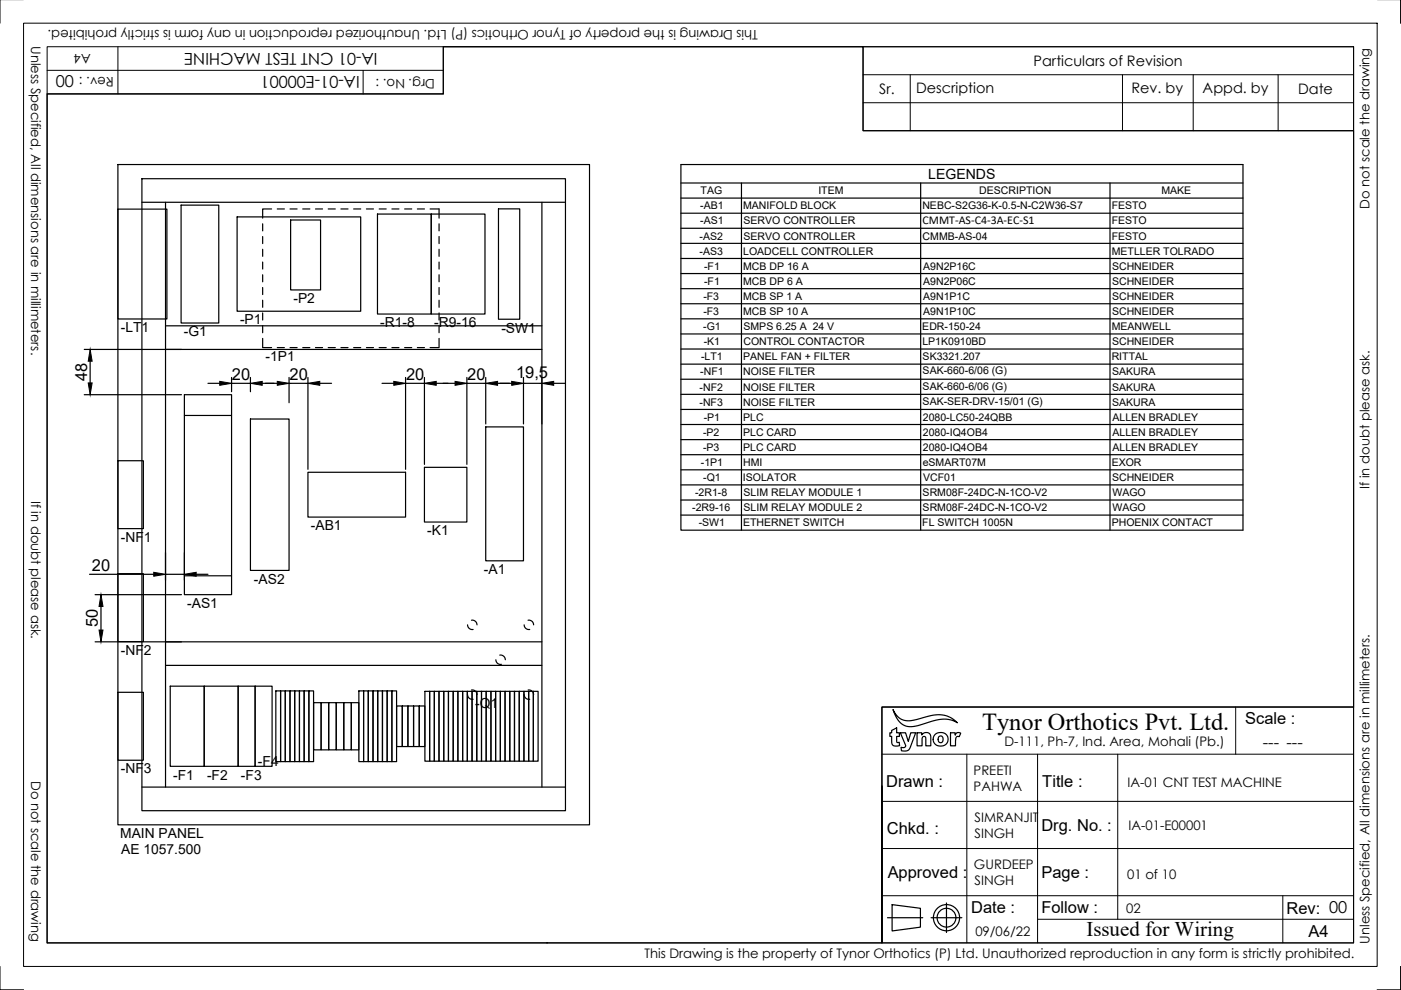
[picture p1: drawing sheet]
<svg xmlns="http://www.w3.org/2000/svg" width="297mm" height="210mm" viewBox="0 0 297 210" stroke-linecap="round" stroke-linejoin="round" font-family="sans-serif">
<!-- layer: Thin -->
<g fill="none" stroke="#000" stroke-width=".21">
<path d="M0 -.1v5M297 -.1v5M5 4.9h287v200h-287zM10 9.9h277v190h-277zM10 14.9h84M25 9.9v10M77 14.9v5M94 9.9v10h-84M187 149.9h100v50h-100zM187 159.9h100M205 159.9v40M220 159.9v40"/>
<path d="M237 159.9v35M262 149.9v10M187 169.9h100M187 179.9h100M187 199.9v-33.3v33.3M187 189.9h100M220 194.9h67M272 189.9v10M0 204.9v5h5h-5M292 209.9h5v-5v5zM297 209.9h.1"/>
</g>
<!-- layer: Text -->
<path d="M183 9.9h104v17.8h-104zM183 15.8h104M193 15.8v11.9M238 15.8v11.9M253 15.8v11.9M271 15.8v11.9M183 21.8h104" fill="none" stroke="#000" stroke-width=".21"/>
<!-- layer: 0 -->
<g fill="none" stroke="#000" stroke-width=".25">
<path d="M10 19.9h84v-10h89v17.8h104v122.2h-100v50h-177zM25 34.9h100v140h-100zM30.1 37.9h89.8v134h-89.8zM25 44.3h10.4v23.3h-10.4zM30.1 42.9h89.8M35.1 42.9v124M38.4 43.5h8v25h-8zM50.3 46h26.2v20h-26.2zM61.6 46.6h6.4v14.9h-6.4zM80 45.4h11.4v21.2h-11.4zM91.4 45.4h11.4v21.2h-11.4zM105.7 44.3h4.5v23.4h-4.5z"/>
<path d="M114.9 42.9v124M35.1 69.1h79.8M35.1 74.1h79.8M25 97.7h5.4v14.4h-5.4zM39.1 83.7h10v42.4h-10zM39.1 88.1h10M53.1 88.8h8.2v32.1h-8.2zM90 99.1h9v11.6h-9zM103 90.5h8v28.4h-8zM65.3 100.1h20.7v9.5h-20.7zM25 121.6h5.4v14.4h-5.4zM35.1 136.1h79.8"/>
<path d="M39.1 122.1h10M25 146.8h5.4v14.4h-5.4zM35.1 141.1h79.8M36.1 145.5h7.2v17h-7.2zM43.3 145.5h7.2v17h-7.2zM50.5 145.5h3.6v17h-3.6zM54.1 145.5h3.6v17h-3.6zM58.5 146.5h1v15h-1zM59.5 146.5h1v15h-1zM60.5 146.5h1v15h-1zM61.5 146.5h1v15h-1zM62.5 146.5h1v15h-1z"/>
<path d="M63.5 146.5h1v15h-1zM64.5 146.5h1v15h-1zM65.5 146.5h1v15h-1zM66.5 149h1.6v10h-1.6zM68.1 149h1.6v10h-1.6zM69.7 149h1.6v10h-1.6zM71.3 149h1.6v10h-1.6zM72.9 149h1.6v10h-1.6zM74.5 149h1.6v10h-1.6zM76.1 146.5h1v15h-1zM77.1 146.5h1v15h-1zM78.1 146.5h1v15h-1z"/>
<path d="M79.1 146.5h1v15h-1zM80.1 146.5h1v15h-1zM81.1 146.5h1v15h-1zM82.1 146.5h1v15h-1zM83.1 146.5h1v15h-1zM84.1 149.7h1.2v8.6h-1.2zM85.3 149.7h1.2v8.6h-1.2zM86.5 149.7h1.2v8.6h-1.2zM87.7 149.7h1.2v8.6h-1.2zM88.9 149.7h1.2v8.6h-1.2zM90.1 146.6h1v14.8h-1zM91.1 146.6h1v14.8h-1z"/>
<path d="M92.1 146.6h1v14.8h-1zM93.1 146.6h1v14.8h-1zM94.1 146.6h1v14.8h-1zM95.1 146.6h1v14.8h-1zM96.1 146.6h1v14.8h-1zM97.1 146.6h1v14.8h-1zM98.1 146.6h1v14.8h-1zM99.1 146.6h1v14.8h-1zM100.1 146.6h1v14.8h-1zM101.1 146.6h1v14.8h-1zM102.1 146.6h1v14.8h-1zM103.1 146.6h1v14.8h-1z"/>
<path d="M104.1 146.6h1v14.8h-1zM105.1 146.6h1v14.8h-1zM106.1 146.6h1v14.8h-1zM107.1 146.6h1v14.8h-1zM108.1 146.6h1v14.8h-1zM109.1 146.6h1v14.8h-1zM110.1 146.6h1v14.8h-1zM111.1 146.6h1v14.8h-1zM112.1 146.6h1v14.8h-1zM113.1 146.6h1v14.8h-1zM189.1 154.9l1-.6v1.1h.6v.7h-.6v1a.31 .31 0 0 0 .2 .4 .31 .31 0 0 0 .3-.1l.1 .6a1.03 1.03 0 0 1-1.1 .1 1.03 1.03 0 0 1-.5-1v-1h-.4v-.7h.4zM189.4 150.5a3.6 3.6 0 0 0 4.8 2.1l1.6-.5a6.5 6.5 0 0 1 6.4 .5l.8 .6a6.5 6.5 0 0 0-5.9-.1l-2.1 .6a3.8 3.8 0 0 1-5.4-2.6z"/>
<path d="M190.9 155.4h1.1l.6 1.8 .5-1.8h1l-1 2.6a1.34 1.34 0 0 1-2 1.1l-.1-.7 .6 .1a.44 .44 0 0 0 .4-.3 .44 .44 0 0 0-.1-.5zM194.4 155.4h1v.4a1.08 1.08 0 0 1 1.4-.4 1.08 1.08 0 0 1 .5 1.4v1.3h-1v-1.2a.48 .48 0 0 0 0-.6 .48 .48 0 0 0-.7 0l-.1 1.8h-1.1zM198.3 155.7a1.58 1.58 0 0 1 1.9-.3 1.58 1.58 0 0 1 .8 1.8 1.56 1.56 0 0 1-2.3 .9 1.56 1.56 0 0 1-.4-2.4zM199.1 156.2a.59 .59 0 0 1 .7 0 .59 .59 0 0 1 .1 .8 .56 .56 0 0 1-.7 .4 .56 .56 0 0 1-.3-.8zM201.5 155.4h1v.4a.75 .75 0 0 1 1.2-.3l-.3 .6a.64 .64 0 0 0-.8 .8v1.2h-1.1zM30.1 166.9h89.8M188.2 194.6h7.4M189.1 191.8l6 .8v4l-6 .8zM197.4 194.6h6.5M200.7 191.4v6.3"/>
<circle cx="200.7" cy="194.6" r="2.78"/>
<circle cx="200.7" cy="194.6" r="2"/>
</g>
<!-- layer: Dashed -->
<g fill="none" stroke="#000" stroke-width=".25">
<path d="M55.7 47.4v1.6M55.7 50.1v1.6M55.7 52.8v1.5M55.7 55.6v1.4M55.7 58.3v1.4M57.6 44.3h-1.9v2M58.8 44.3h1.5M61.5 44.3h1.5M64.2 44.3h1.5M66.9 44.3h1.5M69.6 44.3h1.5M72.3 44.3h1.5"/>
<path d="M75 44.3h1.5M77.7 44.3h1.5M80.4 44.3h1.5M83.1 44.3h1.5M85.8 44.3h1.5M88.5 44.3h1.5M91.2 44.3h1.9v2M93.1 47.4v1.6M93.1 50.1v1.6M93.1 52.8v1.5M93.1 55.6v1.4M93.1 58.3v1.4"/>
<path d="M55.7 71.7v2h1.9M55.7 61v1.5M55.7 63.7v1.5M55.7 66.4v1.5M55.7 69v1.6M58.8 73.7h1.5M61.5 73.7h1.5M64.2 73.7h1.5M66.9 73.7h1.5M69.6 73.7h1.5M72.3 73.7h1.5M75 73.7h1.5"/>
<path d="M77.7 73.7h1.5M80.4 73.7h1.5M83.1 73.7h1.5M85.8 73.7h1.5M88.5 73.7h1.5M93.1 71.7v2h-1.9M93.1 61v1.5M93.1 63.7v1.5M93.1 66.4v1.5M93.1 69v1.6M99.1 132.5a.98 .98 0 0 0 1.2 1M100 131.5a1 1 0 0 1 1.1 1"/>
<path d="M105.1 139.9a.98 .98 0 0 0 1.2 1M106 138.9a1 1 0 0 1 1.1 1M111.1 132.5a.98 .98 0 0 0 1.2 1M112 131.5a1 1 0 0 1 1.1 1M99.1 147.3a1 1 0 0 0 1.2 1M100 146.3a1 1 0 0 1 1.1 1M111.1 147.3a1 1 0 0 0 1.2 1M112 146.3a1 1 0 0 1 1.1 1"/>
</g>
<!-- layer: DIM -->
<g fill="none" stroke="#000" stroke-width=".25">
<path d="M17.9 74.1h20.6M19.1 76.6v4.6M17.9 83.7h20.6M44.1 81.3h2.5M49.1 80v3.1M49.1 81.3h4M53.1 80v3.1M55.6 81.3h3.2M61.3 81.3h4M61.3 80v5.4M65.3 80v19.5M67.8 81.3h2.5"/>
<path d="M81 81.3h2.5M86 81.3h4M86 80v19.5M90 80v18.5M92.5 81.3h4M99 81.3h4M99 80v18.5M103 80v9.9M105.5 81.3h3M111 81.3h3.9M111 80v9.9M114.9 80v9.9"/>
<path d="M117.4 81.3h2.5M35.1 117.2v5.8M39.1 117.2v5.8M19 121.8h13.6M20.2 126.1h18.3M20.2 136.1h18.3M21.4 128.6v5M35.1 121.8h4M41.6 121.8h2.5"/>
</g>
<g fill="#000" stroke="#000" stroke-width=".21">
<path d="M19.1 74.1l.4 2.5h-.8zM18.7 81.2h.8l-.4 2.5zM46.6 80.9l2.5 .4-2.5 .4zM53.1 81.3l2.5-.4v.8zM58.8 80.9l2.5 .4-2.5 .4zM65.3 81.3l2.5-.4v.8zM83.5 80.9l2.5 .4-2.5 .4zM90 81.3l2.5-.4v.8zM96.5 80.9l2.5 .4-2.5 .4zM103 81.3l2.5-.4v.8zM108.5 80.9l2.5 .4-2.5 .4zM114.9 81.3l2.5-.4v.8z"/>
<path d="M21.4 126.1l.4 2.5h-.8zM21 133.6h.8l-.4 2.5zM32.6 121.3l2.5 .5-2.5 .4zM39.1 121.8l2.5-.5v.9z"/>
</g>
<!-- layer: Tags -->
<g fill="none" stroke="#000" stroke-width=".25">
<path d="M144.4 34.9h119.1v77.5h-119.1zM144.4 38.8h119.1M157.2 38.8v73.6M195.2 38.8v73.6M235.3 38.8v73.6M144.4 42h119.1M144.4 45.2h119.1M144.4 48.4h119.1M144.4 51.6h119.1M144.4 54.8h119.1M144.4 58h119.1M144.4 61.2h119.1"/>
<path d="M144.4 64.4h119.1M144.4 67.6h119.1M144.4 70.8h119.1M144.4 74h119.1M144.4 77.2h119.1M144.4 80.4h119.1M144.4 83.6h119.1M144.4 86.8h119.1M144.4 90h119.1M144.4 93.2h119.1M144.4 96.4h119.1M144.4 99.6h119.1"/>
<path d="M144.4 102.8h119.1M144.4 106h119.1M144.4 109.2h119.1"/>
</g>
<text font-size="5.2" x="208.2" y="154.8">Tynor Orthotics Pvt. Ltd.</text>
<text font-size="4.4" x="230.3" y="198.5">Issued for Wiring</text>
<g font-size="3.5">
<text x="80" y="11.2" transform="rotate(-180 80 11.2)">IA-01 CNT TEST MACHINE</text>
<text x="76.3" y="16.2" transform="rotate(-180 76.3 16.2)">IA-01-E00001</text>
<text x="11.8" y="18.5">00</text>
<text x="18.4" y="80.8" transform="rotate(-90 18.4 80.8)">48</text>
<text x="49.2" y="80.6">20</text>
<text x="61.4" y="80.6">20</text>
<text x="86.1" y="80.6">20</text>
<text x="99.1" y="80.6">20</text>
<text x="109.4" y="80.2">19,5</text>
<text x="19.5" y="121.1">20</text>
<text x="20.7" y="133" transform="rotate(-90 20.7 133)">50</text>
<text x="264" y="153.5">Scale :</text>
<text x="267.7" y="158.7">--- ---</text>
<text x="187.9" y="166.8">Drawn :</text>
<text x="221" y="166.8">Title :</text>
<text x="188" y="176.8">Chkd. :</text>
<text x="220.8" y="176.1">Drg. No. :</text>
<text x="188.2" y="186.1">Approved :</text>
<text x="220.8" y="186.1">Page :</text>
<text x="205.9" y="193.6">Date :</text>
<text x="220.8" y="193.6">Follow :</text>
<text x="272.8" y="193.8">Rev: 00</text>
<text x="277.4" y="198.7">A4</text>
</g>
<g font-size="3.1">
<text x="219.1" y="14">Particulars of Revision</text>
<text x="186.4" y="19.9">Sr.</text>
<text x="194.2" y="19.7">Description</text>
<text x="239.9" y="19.6">Rev. by</text>
<text x="255" y="19.6">Appd. by</text>
<text x="275.2" y="19.9">Date</text>
</g>
<text font-size="3" x="196.8" y="37.9">LEGENDS</text>
<g font-size="2.9">
<text x="62.2" y="64.3">-P2</text>
<text x="25.6" y="70.4">-LT1</text>
<text x="39" y="71.3">-G1</text>
<text x="50.9" y="68.8">-P1</text>
<text x="80.6" y="69.4">-R1-8</text>
<text x="92" y="69.4">-R9-16</text>
<text x="106.3" y="70.5">-SW1</text>
<text x="56.3" y="76.5">-1P1</text>
<text x="65.9" y="112.4">-AB1</text>
<text x="90.6" y="113.5">-K1</text>
<text x="25.6" y="114.9">-NF1</text>
<text x="53.8" y="123.8">-AS2</text>
<text x="102.6" y="121.7">-A1</text>
<text x="39.7" y="128.9">-AS1</text>
<text x="25.6" y="138.8">-NF2</text>
<text x="100.7" y="150.1">-Q1</text>
<text x="25.6" y="164">-NF3</text>
<text x="36.7" y="165.3">-F1</text>
<text x="43.9" y="165.3">-F2</text>
<text x="51.1" y="165.3">-F3</text>
<text x="54.7" y="162.5">-F4</text>
<text x="25.5" y="177.6">MAIN PANEL</text>
<text x="25.7" y="181.1">AE 1057.500</text>
</g>
<g font-size="2.8">
<text x="6.6" y="9.7" transform="rotate(90 6.6 9.7)">Unless Specified, All dimensions are in millimeters.</text>
<text x="19.3" y="11.4" transform="rotate(-180 19.3 11.4)">A4</text>
<text x="160.7" y="6.5" transform="rotate(-180 160.7 6.5)">This Drawing is the property of Tynor Orthotics (P) Ltd. Unauthorized reproduction in any form is strictly prohibited.</text>
<text x="24.2" y="16.4" transform="rotate(-180 24.2 16.4)">Rev. :</text>
<text x="92.2" y="16.7" transform="rotate(-180 92.2 16.7)">Drg. No. :</text>
<text x="290.4" y="44.3" transform="rotate(-90 290.4 44.3)">Do not scale the drawing</text>
<text x="6.6" y="106.2" transform="rotate(90 6.6 106.2)">If in doubt please ask.</text>
<text x="290.4" y="103.7" transform="rotate(-90 290.4 103.7)">If in doubt please ask.</text>
<text x="213" y="158.2">D-111, Ph-7, Ind. Area, Mohali (Pb.)</text>
<text x="6.6" y="165.6" transform="rotate(90 6.6 165.6)">Do not scale the drawing</text>
<text x="206.4" y="164.3">PREETI</text>
<text x="206.4" y="167.6">PAHWA</text>
<text x="239.1" y="166.8">IA-01 CNT TEST MACHINE</text>
<text x="206.6" y="174.3">SIMRANJIT</text>
<text x="206.6" y="177.7">SINGH</text>
<text x="239.3" y="176">IA-01-E00001</text>
<text x="206.5" y="184.3">GURDEEP</text>
<text x="206.6" y="187.7">SINGH</text>
<text x="239" y="186.4">01 of 10</text>
<text x="238.8" y="193.6">02</text>
<text x="136.7" y="203.2">This Drawing is the property of Tynor Orthotics (P) Ltd. Unauthorized reproduction in any form is strictly prohibited.</text>
<text x="206.8" y="198.4">09/06/22</text>
<text x="290.4" y="200.1" transform="rotate(-90 290.4 200.1)">Unless Specified, All dimensions are in millimeters.</text>
</g>
<text font-size="2.5" x="195.6" y="47.6">CMMT-AS-C4-3A-EC-S1</text>
<g font-size="2.2">
<text x="148.5" y="41.2">TAG</text>
<text x="173.5" y="41.2">ITEM</text>
<text x="207.6" y="41.2">DESCRIPTION</text>
<text x="246.3" y="41.2">MAKE</text>
<text x="148.5" y="44.4">-AB1</text>
<text x="148.5" y="47.6">-AS1</text>
<text x="157.6" y="44.4">MANIFOLD BLOCK</text>
<text x="157.6" y="47.6">SERVO CONTROLLER</text>
<text x="195.6" y="44.4">NEBC-S2G36-K-0.5-N-C2W36-S7</text>
<text x="235.7" y="44.4">FESTO</text>
<text x="235.7" y="47.6">FESTO</text>
<text x="148.3" y="54">-AS3</text>
<text x="148.3" y="50.8">-AS2</text>
<text x="157.6" y="54">LOADCELL CONTROLLER</text>
<text x="157.6" y="50.8">SERVO CONTROLLER</text>
<text x="195.6" y="50.8">CMMB-AS-04</text>
<text x="235.7" y="50.8">FESTO</text>
<text x="235.7" y="54">METLLER TOLRADO</text>
<text x="149.3" y="57.2">-F1</text>
<text x="157.6" y="57.2">MCB DP 16 A</text>
<text x="195.7" y="57.2">A9N2P16C</text>
<text x="235.8" y="57.2">SCHNEIDER</text>
<text x="149.1" y="63.6">-F3</text>
<text x="149.3" y="60.4">-F1</text>
<text x="157.6" y="60.4">MCB DP 6 A</text>
<text x="157.6" y="63.6">MCB SP 1 A</text>
<text x="195.7" y="60.4">A9N2P06C</text>
<text x="195.7" y="63.6">A9N1P1C</text>
<text x="235.8" y="60.4">SCHNEIDER</text>
<text x="235.8" y="63.6">SCHNEIDER</text>
<text x="149.1" y="70">-G1</text>
<text x="149.1" y="66.8">-F3</text>
<text x="157.6" y="66.8">MCB SP 10 A</text>
<text x="157.6" y="70">SMPS 6.25 A 24 V</text>
<text x="195.5" y="70">EDR-150-24</text>
<text x="195.7" y="66.8">A9N1P10C</text>
<text x="235.7" y="70">MEANWELL</text>
<text x="235.8" y="66.8">SCHNEIDER</text>
<text x="148.7" y="76.4">-LT1</text>
<text x="149.2" y="73.2">-K1</text>
<text x="157.6" y="76.4">PANEL FAN + FILTER</text>
<text x="157.6" y="73.2">CONTROL CONTACTOR</text>
<text x="195.6" y="73.2">LP1K0910BD</text>
<text x="195.6" y="76.4">SK3321.207</text>
<text x="235.7" y="76.4">RITTAL</text>
<text x="235.8" y="73.2">SCHNEIDER</text>
<text x="148.3" y="82.8">-NF2</text>
<text x="148.5" y="79.6">-NF1</text>
<text x="157.6" y="79.6">NOISE FILTER</text>
<text x="157.6" y="82.8">NOISE FILTER</text>
<text x="195.6" y="79.4">SAK-660-6/06 (G)</text>
<text x="195.6" y="82.6">SAK-660-6/06 (G)</text>
<text x="235.8" y="79.6">SAKURA</text>
<text x="235.8" y="82.8">SAKURA</text>
<text x="148.3" y="86">-NF3</text>
<text x="149.2" y="89.2">-P1</text>
<text x="157.6" y="86">NOISE FILTER</text>
<text x="157.6" y="89.2">PLC</text>
<text x="195.6" y="85.8">SAK-SER-DRV-15/01 (G)</text>
<text x="195.7" y="89.2">2080-LC50-24QBB</text>
<text x="235.8" y="86">SAKURA</text>
<text x="235.9" y="89.2">ALLEN BRADLEY</text>
<text x="149.1" y="92.4">-P2</text>
<text x="149.1" y="95.6">-P3</text>
<text x="157.6" y="92.4">PLC CARD</text>
<text x="157.6" y="95.6">PLC CARD</text>
<text x="195.7" y="92.4">2080-IQ4OB4</text>
<text x="195.7" y="95.6">2080-IQ4OB4</text>
<text x="235.9" y="92.4">ALLEN BRADLEY</text>
<text x="235.9" y="95.6">ALLEN BRADLEY</text>
<text x="148.6" y="98.8">-1P1</text>
<text x="149.1" y="102">-Q1</text>
<text x="157.6" y="98.8">HMI</text>
<text x="195.6" y="98.8">eSMART07M</text>
<text x="235.7" y="98.8">EXOR</text>
<text x="147.4" y="105.2">-2R1-8</text>
<text x="157.5" y="102">ISOLATOR</text>
<text x="157.6" y="105.2">SLIM RELAY MODULE 1</text>
<text x="195.6" y="105.2">SRM08F-24DC-N-1CO-V2</text>
<text x="195.7" y="102">VCF01</text>
<text x="235.8" y="102">SCHNEIDER</text>
<text x="235.8" y="105.2">WAGO</text>
<text x="146.8" y="108.4">-2R9-16</text>
<text x="148.2" y="111.6">-SW1</text>
<text x="157.6" y="111.6">ETHERNET SWITCH</text>
<text x="157.6" y="108.4">SLIM RELAY MODULE 2</text>
<text x="195.5" y="111.6">FL SWITCH 1005N</text>
<text x="195.6" y="108.4">SRM08F-24DC-N-1CO-V2</text>
<text x="235.7" y="111.6">PHOENIX CONTACT</text>
<text x="235.8" y="108.4">WAGO</text>
</g>
</svg>
